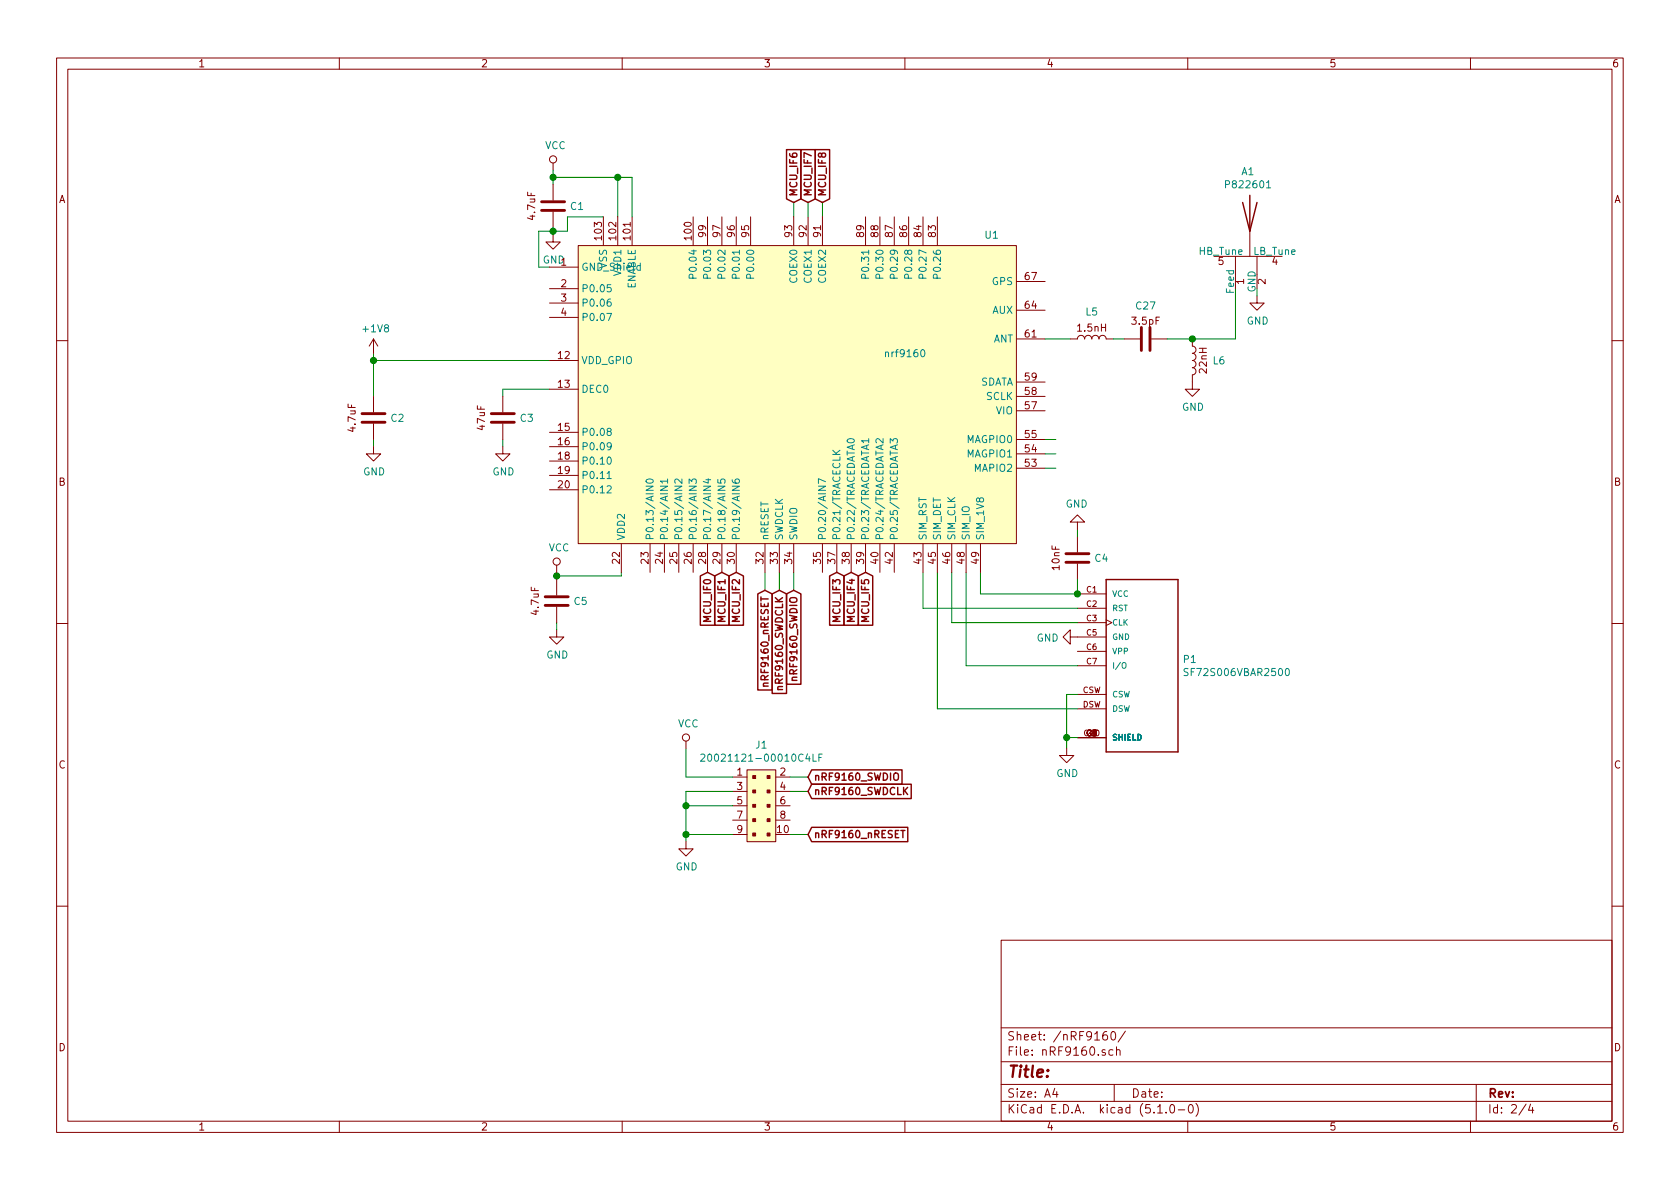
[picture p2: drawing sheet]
<svg xmlns="http://www.w3.org/2000/svg" width="297mm" height="210mm" viewBox="0 0 297 210" stroke-linecap="round" stroke-linejoin="round" font-family="sans-serif">
<g fill="none" stroke="#840000" stroke-width=".18">
<path d="M10 10.3h277v189.9h-277zM12 12.2h273v186.1h-273zM60 10.3v1.9M110 10.3v1.9M160 10.3v1.9M210 10.3v1.9M260 10.3v1.9M97.8 28.8v1.3M97.8 32.6v2.8M97.8 37.5v2.8M106.7 38.3v5.1M109.2 38.3v5.1"/>
<path d="M111.8 38.3v5.1M122.6 38.3v5.1M125.1 38.3v5.1M127.6 38.3v5.1M130.2 38.3v5.1M132.7 38.3v5.1M140.3 38.3v5.1M142.9 38.3v5.1M145.4 38.3v5.1M153 38.3v5.1M155.6 38.3v5.1M158.1 38.3v5.1"/>
<path d="M160.7 38.3v5.1M163.2 38.3v5.1M165.7 38.3v5.1M66 59.9v2.6M66 59.9l-.7 1.3M66 59.9l.8 1.3M97.2 47.2h5M97.2 51h5M97.2 53.6h5M97.2 56.1h5M97.8 41.5v1.3h1.3l-1.3 1.3-1.3-1.3h1.3M102.2 43.4h77.5v52.7h-77.5z"/>
<path d="M179.7 59.9h5.1M179.7 54.9h5.1M179.7 49.8h5.1M189.2 59.9h1.3a.63 .63 0 0 1 .6-.6 .63 .63 0 0 1 .7 .6 .63 .63 0 0 1 .6-.6 .63 .63 0 0 1 .6 .6 .63 .63 0 0 1 .7-.6 .63 .63 0 0 1 .6 .6 .63 .63 0 0 1 .6-.6 .63 .63 0 0 1 .7 .6h1.2M198.8 59.9h2.7M203.6 59.9h2.8M210.8 59.9v1.3a.63 .63 0 0 1 .7 .6 .63 .63 0 0 1-.7 .7 .63 .63 0 0 1 .7 .6 .63 .63 0 0 1-.7 .6 .63 .63 0 0 1 .7 .7 .63 .63 0 0 1-.7 .6 .63 .63 0 0 1 .7 .7 .63 .63 0 0 1-.7 .6v2.5h1.3l-1.3 1.3-1.3-1.3h1.3M217.2 45.3h7M218.4 45.3v3.2M221 40.9v4.4M222.2 52.3v1.3h1.3l-1.3 1.3-1.2-1.3h1.2M222.2 45.3v3.2"/>
<path d="M10 60.2h2M66 79v1.3h1.3l-1.3 1.2-1.2-1.2h1.2M66 70.1v2.8M66 74.9v2.8M88.9 79v1.3h1.3l-1.3 1.2-1.3-1.2h1.3M88.9 70.1v2.8M88.9 74.9v2.8M97.2 63.7h5M97.2 68.8h5M97.2 76.4h5M97.2 79h5M179.7 77.7h5.1"/>
<path d="M179.7 72.6h5.1M179.7 70.1h5.1M179.7 67.6h5.1M285 60.2h2M97.2 81.5h5M97.2 84.1h5M97.2 86.6h5M98.4 99.9v1.3M109.9 96.1v5.1M114.9 96.1v5.1M117.5 96.1v5.1M120 96.1v5.1"/>
<path d="M122.6 96.1v5.1M125.1 96.1v5.1M127.6 96.1v5.1M130.2 96.1v5.1M135.3 96.1v5.1M137.8 96.1v5.1M140.3 96.1v5.1M145.4 96.1v5.1M148 96.1v5.1M150.5 96.1v5.1M153 96.1v5.1M155.6 96.1v5.1"/>
<path d="M158.1 96.1v5.1M163.2 96.1v5.1M165.7 96.1v5.1M168.3 96.1v5.1M170.8 96.1v5.1M173.4 96.1v5.1M179.7 82.8h5.1M179.7 80.3h5.1M190.5 92.3h1.3l-1.3-1.2-1.3 1.2h1.3v1.3M190.5 94.9v2.8M190.5 99.7v2.8M10 110.3h2"/>
<path d="M98.4 111.4v1.2h1.3l-1.3 1.3-1.2-1.3h1.2M98.4 102.5v2.8M98.4 107.3v2.8M189.2 112.6v-1.2l-1.2 1.2 1.2 1.3v-1.3h6.4M190.5 105h5.1M190.5 107.6h5.1M190.5 110.1h5.1M190.5 115.2h5.1M190.5 117.7h5.1M195.6 109.6l1 .5-1 .5M285 110.3h2M121.3 131.1v1.2"/>
<path d="M129.5 137.4h2.6M129.5 139.9h2.6M132.1 136.1h5.1v12.7h-5.1zM137.2 137.4h2.5M137.2 139.9h2.5M188.6 132.3v1.3h1.3l-1.3 1.3-1.3-1.3h1.3M190.5 122.8h5.1M190.5 125.3h5.1M190.5 130.4h5.1M121.3 148.8v1.3h1.3l-1.3 1.3-1.3-1.3h1.3M129.5 142.5h2.6M129.5 145h2.6"/>
<path d="M129.5 147.6h2.6M137.2 142.5h2.5M137.2 145h2.5M10 160.2h2M177 166.3h108v32h-108zM285 160.2h2M60 198.3v1.9M110 198.3v1.9M160 198.3v1.9M177 194.8h108M177 191.8h108M177 187.8h108"/>
<path d="M177 181.8h108M186.5 192.5l-.4 1h1M186.8 193v1M195.7 182.4a.62 .62 0 0 0-.7 .7v.7l.3 .1 .5-.1v-.5l-.1-.2-.4-.1-.3 .3M196.5 182.6l.4-.2a.94 .94 0 0 1 0 1.5l-.4-.3-.1-.6zM196.8 185.7l-.5-.1-.2 .3v.6l.2 .1 .5-.1M197 191.8v3M197.4 185.7l.2-.1 .4 .1v.9M197.4 185.1v1.5M199 182.3l-1.3 2M204.7 196.8h.8M206.2 196.7v.1"/>
<path d="M207 195.4l.3-.1a.94 .94 0 0 1 0 1.5 .82 .82 0 0 1-.3-1.4zM208.3 196.3h1.2M210 198.3v1.9M210.3 195.4l.2-.1a.8 .8 0 0 1 .5 .8 .8 .8 0 0 1-.5 .7 1 1 0 0 1-.2-1.4zM211.5 195.1a1.71 1.71 0 0 1 0 2.3M260 198.3v1.9M261 191.8v6.5M269.8 195.2l-1.2 2M270.6 195.2l-.3 1.1h.9M271 195.8v1"/>
<circle cx="97.8" cy="28.2" r=".63"/>
<circle cx="98.4" cy="99.3" r=".63"/>
<circle cx="121.3" cy="130.4" r=".63"/>
</g>
<g fill="#ffffc2" stroke="#ffffc2" stroke-width=".18">
<path d="M132.1 136.1h5.1v12.7h-5.1z"/>
<path d="M102.2 43.4h77.5v52.7h-77.5z"/>
</g>
<g fill="#840000" stroke="#840000" stroke-width=".18">
<path d="M133.1 147.3h.5v.5h-.5z"/>
<path d="M133.1 144.8h.5v.5h-.5z"/>
<path d="M133.1 142.2h.5v.5h-.5z"/>
<path d="M133.1 139.7h.5v.5h-.5z"/>
<path d="M133.1 137.2h.5v.5h-.5z"/>
<path d="M135.6 147.3h.5v.5h-.5z"/>
<path d="M135.6 144.8h.5v.5h-.5z"/>
<path d="M135.6 142.2h.5v.5h-.5z"/>
<path d="M135.6 139.7h.5v.5h-.5z"/>
<path d="M135.6 137.2h.5v.5h-.5z"/>
</g>
<g fill="none" stroke="#008484" stroke-width=".18">
<path d="M223.9 33.2h.8M103.8 46.6a.59 .59 0 0 0-.8 .6 .59 .59 0 0 0 .8 .5v-.4h-.2M105.1 46.5v1.3l-.7-1.3v1.3M107.3 55.4h.8l-.5 1.3M107.9 52.9l-.4 .1-.2 .4 .1 .6 .2 .1h.3l.2-.2-.2-.5h-.3l-.3 .2M108 50.3h-.6l-.1 .6 .5-.1 .3 .3v.3l-.3 .2-.5-.1M108.6 46.6l-.5-.1-.2 .2 .1 .4 .6 .2v.3l-.2 .2-.5-.1M113.2 47h-.3l-.3 .2 .1 .5h.5M113.2 46.5v1.3M122.5 49.2v-.6l-.5-.1-.2 .2v.5h1.3M125 49.2v-.6l-.5-.1-.1 .2v.5h1.3M127.6 49.2l-.1-.6-.4-.1-.2 .2v.5h1.3"/>
<path d="M130.1 49.2v-.6l-.5-.1-.1 .2v.5h1.2M132.7 49.2l-.1-.6-.5-.1-.1 .2v.5h1.3M153 49.2l-.1-.6-.4-.1-.2 .2v.5h1.3M155.5 49.2v-.6l-.5-.1-.1 .2v.5h1.2M158.1 49.2l-.1-.6-.5-.1-.1 .2v.5h1.3M160.6 49.2v-.6l-.5-.1-.2 .2v.5h1.3M163.1 49.2v-.6l-.5-.1-.1 .2v.5h1.3M165.7 49.2l-.1-.6-.4-.1-.2 .2v.5h1.3M107.6 76.3l-.2-.1v-.3l.4-.2 .3 .3-.1 .2-.5 .1-.2 .2 .1 .4 .2 .1h.3l.2-.2v-.3l-.3-.2M108.1 78.8l-.3 .3-.3-.1-.2-.2 .2-.4 .3-.1 .2 .1a.84 .84 0 0 1-.3 1.1h-.2M147.2 79.6l.8 .8M148.5 79.6l-.7 .6"/>
<path d="M149.9 77.7a.68 .68 0 0 1 1.2 .3 .72 .72 0 0 1-1.3-.1zM153.6 77.9h-1.3l.4 .4M153.6 77.6v.7M156.1 77.6v.8l-.9-.8-.3 .2 .1 .5M157.4 78.4v-.8l.5 .4 .1-.4h.4l.3 .2-.2 .6M163 61.9l.1-.1a.67 .67 0 0 1 .4 .7 .67 .67 0 0 1-.4 .6 .83 .83 0 0 1-.1-1.2zM107.3 83.7l.4-.3v1.2M107.3 86l.5-.1 .3 .4-.8 .9h.8M107.3 84.6h.8M107.5 80.9l.1-.1a.67 .67 0 0 1 .5 .7 .67 .67 0 0 1-.5 .6l-.2-.2-.1-.3zM114.2 86h1.3l-1.3 .7h1.3M114.3 84.9a.83 .83 0 0 1 1.2 .1 .67 .67 0 0 1-.6 .5 .67 .67 0 0 1-.7-.5z"/>
<path d="M116.8 86h1.2l-1.2 .7h1.2M118 85.1h-1.2l.3 .3M118 84.7v.7M119.3 86h1.3l-1.3 .7h1.3M120.6 84.7v.8l-.9-.8-.4 .3 .1 .4M121.8 86h1.3l-1.3 .7h1.3M121.8 85.5v-.8l.5 .4 .2-.3 .4-.1 .2 .3-.1 .5M124.4 86h1.3l-1.3 .7h1.3M124.8 84.8h.9M125.2 84.7v.7l-.9-.3M126.9 86h1.3l-1.3 .7h1.3M126.9 84.8v.6h.6l-.1-.4 .3-.3h.3l.2 .3-.1 .4"/>
<path d="M129.5 86h1.2l-1.2 .7h1.2M129.5 84.8l.1 .5 .4 .1h.6l.1-.2v-.4l-.2-.1-.5 .1-.1 .4 .3 .2M144.7 86h1.3l-1.3 .7h1.3M146 85.2l-1.3-.5v.8M147.2 80.4h1.3M198.5 117.3l.2-.1 .3 .1 .1 .5-.2 .3-.2 .1-.2-.2zM210.1 118.3l-.5-.1-.2 .1v.4l.6 .2 .1 .3-.3 .3-.5-.1M227.4 118.3l.1-.1a.67 .67 0 0 1 .5 .6 .67 .67 0 0 1-.5 .7l-.1-.2-.1-.3zM123.9 133.5l.5-.2 .2 .4-.7 .9h.7M125.2 133.5l.2-.2a.69 .69 0 0 1 .4 .7 .69 .69 0 0 1-.4 .6l-.2-.1-.1-.4zM143.7 133.3v1.3h.6M144.8 134h.4"/>
<path d="M145.4 133.3h-.6v1.3"/>
</g>
<g fill="none" stroke="#008400" stroke-width=".18">
<path d="M97.8 31.4h14v6.9M97.8 30.1v2.5M106.7 38.3h-6.4v2.6h-5.1v6.3h2M109.2 31.4v6.9M140.3 35.8v2.5M142.9 35.8v2.5M145.4 35.8v2.5M97.8 40.3v1.2M184.8 59.9h4.4M196.8 59.9h2M218.4 51v8.9h-12M222.2 51v1.3"/>
<path d="M66 63.7h31.2M66 62.5v7.6M66 77.7v1.3M88.9 77.7v1.3M97.2 68.8h-8.3v1.3M184.8 77.7h1.9M184.8 80.3h1.9M184.8 82.8h1.9M190.5 93.6v1.3M98.4 101.2v1.3M98.4 110.1v1.3M109.9 101.2v.6h-11.5"/>
<path d="M135.3 101.2v3.2M137.8 101.2v3.2M140.3 101.2v3.2M163.2 101.2v6.4h27.3M165.7 101.2v24.1h24.8M168.3 101.2v8.9h22.2M170.8 101.2v16.5h19.7M173.4 101.2v3.8h17.1v-2.5M121.3 132.3v5.1h8.2M129.5 139.9h-8.2v8.9M139.7 137.4h3.2M139.7 139.9h3.2"/>
<path d="M188.6 130.4h1.9M190.5 122.8h-1.9v9.5M121.3 142.5h8.2M121.3 147.6h8.2M139.7 147.6h3.2"/>
</g>
<g fill="#008400" stroke="#008400" stroke-width=".25">
<circle cx="66" cy="63.7" r=".51"/>
<circle cx="109.2" cy="31.4" r=".51"/>
<circle cx="97.8" cy="31.4" r=".51"/>
<circle cx="98.4" cy="101.8" r=".51"/>
<circle cx="190.5" cy="105" r=".51"/>
<circle cx="188.6" cy="130.4" r=".51"/>
<circle cx="97.8" cy="40.9" r=".51"/>
<circle cx="121.3" cy="142.5" r=".51"/>
<circle cx="121.3" cy="147.6" r=".51"/>
<circle cx="210.8" cy="59.9" r=".51"/>
</g>
<g fill="none" stroke="#840000" stroke-width=".25">
<path d="M139.1 26.5h2.5v8.7l-1.3 .6-1.2-.6zM141.6 26.5h2.5v8.7l-1.2 .6-1.3-.6zM144.1 26.5h2.6v8.7l-1.3 .6-1.3-.6zM219.7 35.8l1.3 5.1 1.2-5.1M221 34.5v6.4M123.8 101.8l1.3-.6 1.3 .6v8.8h-2.6zM126.4 101.8l1.2-.6 1.3 .6v8.8h-2.5zM128.9 101.8l1.3-.6 1.2 .6v8.8h-2.5zM134 105l1.3-.6 1.2 .6v17h-2.5zM136.5 105l1.3-.6 1.3 .6v17.6h-2.6zM139.1 105l1.2-.6 1.3 .6v16h-2.5zM140.9 119.8h-.8v.3l.1 .2"/>
<path d="M146.7 101.8l1.3-.6 1.2 .6v8.8h-2.5zM149.2 101.8l1.3-.6 1.3 .6v8.8h-2.6zM151.8 101.8l1.2-.6 1.3 .6v8.8h-2.5zM195.6 102.5h12.7v30.5h-12.7zM135 121.3h.8M135.8 120.8h-.8v.4l.1 .1M137.5 121.9h.9M138.4 121.4l-.8 .1-.1 .3 .1 .1M140.1 120.3h.8M143.5 138.7h17.6v2.5h-17.6l-.6-1.3zM143.5 136.1h16v2.6h-16l-.6-1.3zM158.1 136.9a.45 .45 0 0 1 .7 0 .88 .88 0 0 1-.3 1.1l-.3-.1a1.07 1.07 0 0 1-.1-1z"/>
<path d="M143.5 146.3h17v2.5h-17l-.6-1.2zM159.3 146.9h.7"/>
</g>
<path d="M95.8 37.2h4M95.8 35.7h4M201.8 57.9v4.1M203.3 57.9v4.1M64 74.7h4.1M64 73.1h4.1M86.9 74.7h4M86.9 73.1h4M188.5 99.4h4M188.5 97.9h4M96.4 107.1h4.1M96.4 105.5h4.1" fill="none" stroke="#840000" stroke-width=".51"/>
<text font-size="2.8" fill="#840000" x="178" y="190.5">Title:</text>
<g font-size="2.1" fill="#840000">
<text x="178" y="184">Sheet: /nRF9160/</text>
<text x="178" y="186.7">File: nRF9160.sch</text>
<text x="178" y="196.9">KiCad E.D.A. kicad (5.1.0-0)</text>
<text x="178" y="194.1">Size: A4</text>
<text x="200" y="194.1">Date:</text>
<text x="263" y="194.1">Rev:</text>
<text x="263" y="196.9">Id: 2/4</text>
</g>
<g font-size="1.8" fill="#840000">
<text x="35" y="11.9">1</text>
<text x="85" y="11.9">2</text>
<text x="135" y="11.9">3</text>
<text x="185" y="11.9">4</text>
<text x="235" y="11.9">5</text>
<text x="285" y="11.9">6</text>
<text x="10.4" y="35.9">A</text>
<text x="141" y="34.9" transform="rotate(-90 141 34.9)">MCU_IF6</text>
<text x="143.5" y="34.9" transform="rotate(-90 143.5 34.9)">MCU_IF7</text>
<text x="146" y="34.9" transform="rotate(-90 146 34.9)">MCU_IF8</text>
<text x="285.4" y="35.9">A</text>
<text x="94.6" y="38.8" transform="rotate(-90 94.6 38.8)">4.7uF</text>
<text x="124.8" y="41.9" transform="rotate(-90 124.8 41.9)">99</text>
<text x="127.4" y="41.9" transform="rotate(-90 127.4 41.9)">97</text>
<text x="129.9" y="41.9" transform="rotate(-90 129.9 41.9)">96</text>
<text x="132.5" y="41.9" transform="rotate(-90 132.5 41.9)">95</text>
<text x="140.1" y="41.9" transform="rotate(-90 140.1 41.9)">93</text>
<text x="142.6" y="41.9" transform="rotate(-90 142.6 41.9)">92</text>
<text x="145.2" y="41.9" transform="rotate(-90 145.2 41.9)">91</text>
<text x="152.8" y="41.9" transform="rotate(-90 152.8 41.9)">89</text>
<text x="155.3" y="41.9" transform="rotate(-90 155.3 41.9)">88</text>
<text x="157.9" y="41.9" transform="rotate(-90 157.9 41.9)">87</text>
<text x="160.4" y="41.9" transform="rotate(-90 160.4 41.9)">86</text>
<text x="162.9" y="41.9" transform="rotate(-90 162.9 41.9)">84</text>
<text x="165.5" y="41.9" transform="rotate(-90 165.5 41.9)">83</text>
<text x="96" y="46.6">GND1</text>
<text x="106.4" y="42.4" transform="rotate(-90 106.4 42.4)">103</text>
<text x="109" y="42.4" transform="rotate(-90 109 42.4)">102</text>
<text x="111.5" y="42.4" transform="rotate(-90 111.5 42.4)">101</text>
<text x="122.3" y="42.4" transform="rotate(-90 122.3 42.4)">100</text>
<text x="215.4" y="46.9">5</text>
<text x="224.9" y="46.9">4</text>
<text x="99.2" y="50.8">2</text>
<text x="99.2" y="53.3">3</text>
<text x="181.3" y="49.5">67</text>
<text x="220" y="50.3" transform="rotate(-90 220 50.3)">1</text>
<text x="223.8" y="50.3" transform="rotate(-90 223.8 50.3)">2</text>
<text x="99.2" y="55.9">4</text>
<text x="181.3" y="59.7">61</text>
<text x="181.3" y="54.6">64</text>
<text x="190.6" y="58.6">1.5nH</text>
<text x="200.3" y="57.4">3.5pF</text>
<text x="98.7" y="63.5">12</text>
<text x="213.4" y="65.9" transform="rotate(-90 213.4 65.9)">22nH</text>
<text x="98.7" y="68.6">13</text>
<text x="181.3" y="69.8">58</text>
<text x="181.3" y="67.3">59</text>
<text x="62.9" y="76.2" transform="rotate(-90 62.9 76.2)">4.7uF</text>
<text x="85.8" y="76" transform="rotate(-90 85.8 76)">47uF</text>
<text x="98.7" y="76.2">15</text>
<text x="181.3" y="77.5">55</text>
<text x="181.3" y="72.4">57</text>
<text x="98.7" y="78.7">16</text>
<text x="98.7" y="81.3">18</text>
<text x="98.7" y="83.8">19</text>
<text x="181.3" y="82.5">53</text>
<text x="181.3" y="80">54</text>
<text x="10.4" y="85.9">B</text>
<text x="98.7" y="86.4">20</text>
<text x="285.4" y="85.9">B</text>
<text x="109.6" y="99.6" transform="rotate(-90 109.6 99.6)">22</text>
<text x="114.7" y="99.6" transform="rotate(-90 114.7 99.6)">23</text>
<text x="117.2" y="99.6" transform="rotate(-90 117.2 99.6)">24</text>
<text x="119.8" y="99.6" transform="rotate(-90 119.8 99.6)">25</text>
<text x="122.3" y="99.6" transform="rotate(-90 122.3 99.6)">26</text>
<text x="124.8" y="99.6" transform="rotate(-90 124.8 99.6)">28</text>
<text x="127.4" y="99.6" transform="rotate(-90 127.4 99.6)">29</text>
<text x="129.9" y="99.6" transform="rotate(-90 129.9 99.6)">30</text>
<text x="135" y="99.6" transform="rotate(-90 135 99.6)">32</text>
<text x="137.5" y="99.6" transform="rotate(-90 137.5 99.6)">33</text>
<text x="140.1" y="99.6" transform="rotate(-90 140.1 99.6)">34</text>
<text x="145.2" y="99.6" transform="rotate(-90 145.2 99.6)">35</text>
<text x="147.7" y="99.6" transform="rotate(-90 147.7 99.6)">37</text>
<text x="150.2" y="99.6" transform="rotate(-90 150.2 99.6)">38</text>
<text x="152.8" y="99.6" transform="rotate(-90 152.8 99.6)">39</text>
<text x="155.3" y="99.6" transform="rotate(-90 155.3 99.6)">40</text>
<text x="157.9" y="99.6" transform="rotate(-90 157.9 99.6)">42</text>
<text x="162.9" y="99.6" transform="rotate(-90 162.9 99.6)">43</text>
<text x="165.5" y="99.6" transform="rotate(-90 165.5 99.6)">45</text>
<text x="168" y="99.6" transform="rotate(-90 168 99.6)">46</text>
<text x="170.6" y="99.6" transform="rotate(-90 170.6 99.6)">48</text>
<text x="173.1" y="99.6" transform="rotate(-90 173.1 99.6)">49</text>
<text x="187.4" y="100.7" transform="rotate(-90 187.4 100.7)">10nF</text>
<text x="95.3" y="108.6" transform="rotate(-90 95.3 108.6)">4.7uF</text>
<text x="125.7" y="109.7" transform="rotate(-90 125.7 109.7)">MCU_IF0</text>
<text x="128.3" y="109.7" transform="rotate(-90 128.3 109.7)">MCU_IF1</text>
<text x="130.8" y="109.7" transform="rotate(-90 130.8 109.7)">MCU_IF2</text>
<text x="148.6" y="109.7" transform="rotate(-90 148.6 109.7)">MCU_IF3</text>
<text x="151.1" y="109.7" transform="rotate(-90 151.1 109.7)">MCU_IF4</text>
<text x="153.7" y="109.7" transform="rotate(-90 153.7 109.7)">MCU_IF5</text>
<text x="141" y="119.6" transform="rotate(-90 141 119.6)">nRF9160_SWDIO</text>
<text x="135.9" y="120.6" transform="rotate(-90 135.9 120.6)">nRF9160_nRESET</text>
<text x="138.4" y="121.4" transform="rotate(-90 138.4 121.4)">nRF9160_SWDCLK</text>
<text x="10.4" y="135.9">C</text>
<text x="130.3" y="137.2">1</text>
<text x="137.9" y="137.2">2</text>
<text x="285.4" y="135.9">C</text>
<text x="130.3" y="139.7">3</text>
<text x="130.3" y="142.2">5</text>
<text x="137.9" y="139.7">4</text>
<text x="137.9" y="142.2">6</text>
<text x="143.8" y="140.6">nRF9160_SWDCLK</text>
<text x="143.8" y="138">nRF9160_SWDIO</text>
<text x="130.3" y="144.8">7</text>
<text x="130.3" y="147.3">9</text>
<text x="137.5" y="147.3">10</text>
<text x="137.9" y="144.8">8</text>
<text x="143.8" y="148.2">nRF9160_nRESET</text>
<text x="10.4" y="185.9">D</text>
<text x="285.4" y="185.9">D</text>
<text x="35" y="199.9">1</text>
<text x="85" y="199.9">2</text>
<text x="135" y="199.9">3</text>
<text x="185" y="199.9">4</text>
<text x="235" y="199.9">5</text>
<text x="285" y="199.9">6</text>
</g>
<g font-size="1.8" fill="#008484">
<text x="96.4" y="26.4">VCC</text>
<text x="217.1" y="33.3">P822601</text>
<text x="219.5" y="31">A1</text>
<text x="100.9" y="37.1">C1</text>
<text x="107.3" y="47.5" transform="rotate(-90 107.3 47.5)">VSS</text>
<text x="174.2" y="42.2">U1</text>
<text x="212" y="45.1">HB_Tune</text>
<text x="221.6" y="45.1">LB_Tune</text>
<text x="102.7" y="51.7">P0.05</text>
<text x="109.9" y="48.7" transform="rotate(-90 109.9 48.7)">VDD1</text>
<text x="112.4" y="51.2" transform="rotate(-90 112.4 51.2)">ENABLE</text>
<text x="123.2" y="48.6" transform="rotate(-90 123.2 48.6)">P0.04</text>
<text x="125.7" y="48.6" transform="rotate(-90 125.7 48.6)">P0.03</text>
<text x="128.3" y="48.6" transform="rotate(-90 128.3 48.6)">P0.02</text>
<text x="130.8" y="48.6" transform="rotate(-90 130.8 48.6)">P0.01</text>
<text x="133.3" y="48.6" transform="rotate(-90 133.3 48.6)">P0.00</text>
<text x="141" y="49.9" transform="rotate(-90 141 49.9)">COEX0</text>
<text x="143.5" y="49.9" transform="rotate(-90 143.5 49.9)">COEX1</text>
<text x="146" y="49.9" transform="rotate(-90 146 49.9)">COEX2</text>
<text x="153.7" y="48.6" transform="rotate(-90 153.7 48.6)">P0.31</text>
<text x="156.2" y="48.6" transform="rotate(-90 156.2 48.6)">P0.30</text>
<text x="158.7" y="48.6" transform="rotate(-90 158.7 48.6)">P0.29</text>
<text x="161.3" y="48.6" transform="rotate(-90 161.3 48.6)">P0.28</text>
<text x="163.8" y="48.6" transform="rotate(-90 163.8 48.6)">P0.27</text>
<text x="166.4" y="48.6" transform="rotate(-90 166.4 48.6)">P0.26</text>
<text x="175.5" y="50.4">GPS</text>
<text x="218.2" y="51.8" transform="rotate(-90 218.2 51.8)">Feed</text>
<text x="222" y="51.7" transform="rotate(-90 222 51.7)">GND</text>
<text x="64.3" y="58.8">+1V8</text>
<text x="102.7" y="54.2">P0.06</text>
<text x="102.7" y="56.8">P0.07</text>
<text x="175.5" y="55.5">AUX</text>
<text x="192" y="55.8">L5</text>
<text x="200.9" y="54.7">C27</text>
<text x="220.4" y="57.4">GND</text>
<text x="102.7" y="64.4">VDD_GPIO</text>
<text x="156.9" y="63.2">nrf9160</text>
<text x="175.6" y="60.6">ANT</text>
<text x="214.5" y="64.4">L6</text>
<text x="102.7" y="69.5">DEC0</text>
<text x="173.1" y="68.2">SDATA</text>
<text x="174.4" y="70.7">SCLK</text>
<text x="69.2" y="74.6">C2</text>
<text x="92" y="74.6">C3</text>
<text x="102.7" y="77.1">P0.08</text>
<text x="176.1" y="73.3">VIO</text>
<text x="209" y="72.6">GND</text>
<text x="102.7" y="79.6">P0.09</text>
<text x="102.7" y="82.2">P0.10</text>
<text x="171" y="80.9">MAGPIO1</text>
<text x="171" y="78.4">MAGPIO0</text>
<text x="172.4" y="83.4">MAPIO2</text>
<text x="64.2" y="84.1">GND</text>
<text x="87.1" y="84.1">GND</text>
<text x="102.7" y="84.7">P0.11</text>
<text x="102.7" y="87.2">P0.12</text>
<text x="188.4" y="89.8">GND</text>
<text x="110.5" y="95.6" transform="rotate(-90 110.5 95.6)">VDD2</text>
<text x="115.6" y="95.6" transform="rotate(-90 115.6 95.6)">P0.13/AIN0</text>
<text x="118.1" y="95.6" transform="rotate(-90 118.1 95.6)">P0.14/AIN1</text>
<text x="120.6" y="95.6" transform="rotate(-90 120.6 95.6)">P0.15/AIN2</text>
<text x="123.2" y="95.6" transform="rotate(-90 123.2 95.6)">P0.16/AIN3</text>
<text x="125.7" y="95.6" transform="rotate(-90 125.7 95.6)">P0.17/AIN4</text>
<text x="128.3" y="95.6" transform="rotate(-90 128.3 95.6)">P0.18/AIN5</text>
<text x="130.8" y="95.6" transform="rotate(-90 130.8 95.6)">P0.19/AIN6</text>
<text x="135.9" y="95.6" transform="rotate(-90 135.9 95.6)">nRESET</text>
<text x="138.4" y="95.6" transform="rotate(-90 138.4 95.6)">SWDCLK</text>
<text x="141" y="95.6" transform="rotate(-90 141 95.6)">SWDIO</text>
<text x="146" y="95.6" transform="rotate(-90 146 95.6)">P0.20/AIN7</text>
<text x="148.6" y="95.6" transform="rotate(-90 148.6 95.6)">P0.21/TRACECLK</text>
<text x="151.1" y="95.6" transform="rotate(-90 151.1 95.6)">P0.22/TRACEDATA0</text>
<text x="153.7" y="95.6" transform="rotate(-90 153.7 95.6)">P0.23/TRACEDATA1</text>
<text x="156.2" y="95.6" transform="rotate(-90 156.2 95.6)">P0.24/TRACEDATA2</text>
<text x="158.7" y="95.6" transform="rotate(-90 158.7 95.6)">P0.25/TRACEDATA3</text>
<text x="163.8" y="95.6" transform="rotate(-90 163.8 95.6)">SIM_RST</text>
<text x="166.4" y="95.6" transform="rotate(-90 166.4 95.6)">SIM_DET</text>
<text x="168.9" y="95.6" transform="rotate(-90 168.9 95.6)">SIM_CLK</text>
<text x="171.4" y="95.6" transform="rotate(-90 171.4 95.6)">SIM_IO</text>
<text x="174" y="95.6" transform="rotate(-90 174 95.6)">SIM_1V8</text>
<text x="97" y="97.5">VCC</text>
<text x="193.6" y="99.4">C4</text>
<text x="101.5" y="107">C5</text>
<text x="183.3" y="113.5">GND</text>
<text x="96.6" y="116.5">GND</text>
<text x="209.3" y="117.2">P1</text>
<text x="210" y="119.6">SF72S006VBAR2500</text>
<text x="119.9" y="128.6">VCC</text>
<text x="125.7" y="134.7">20021121-00010C4LF</text>
<text x="133.7" y="132.4">J1</text>
<text x="186.8" y="137.4">GND</text>
<text x="119.5" y="153.9">GND</text>
</g>
<g font-size="1.4" fill="#840000">
<text x="192.2" y="104.8">C1</text>
<text x="192.2" y="107.3">C2</text>
<text x="192.2" y="109.8">C3</text>
<text x="192.2" y="112.4">C5</text>
<text x="192.2" y="114.9">C6</text>
<text x="192.2" y="117.5">C7</text>
<text x="191.4" y="122.5">CSW</text>
<text x="191.4" y="125.1">DSW</text>
<text x="192.1" y="130.2">G1</text>
<text x="193.2" y="130.2">2</text>
</g>
<g font-size="1.4" fill="#008484">
<text x="196.6" y="105.5">VCC</text>
<text x="196.6" y="108.1">RST</text>
<text x="196.6" y="110.6">CLK</text>
<text x="196.6" y="113.2">GND</text>
<text x="196.6" y="115.7">VPP</text>
<text x="196.6" y="118.2">I/O</text>
<text x="196.6" y="123.3">CSW</text>
<text x="196.6" y="125.9">DSW</text>
<text x="196.6" y="130.9">SHIELD</text>
</g>
</svg>
